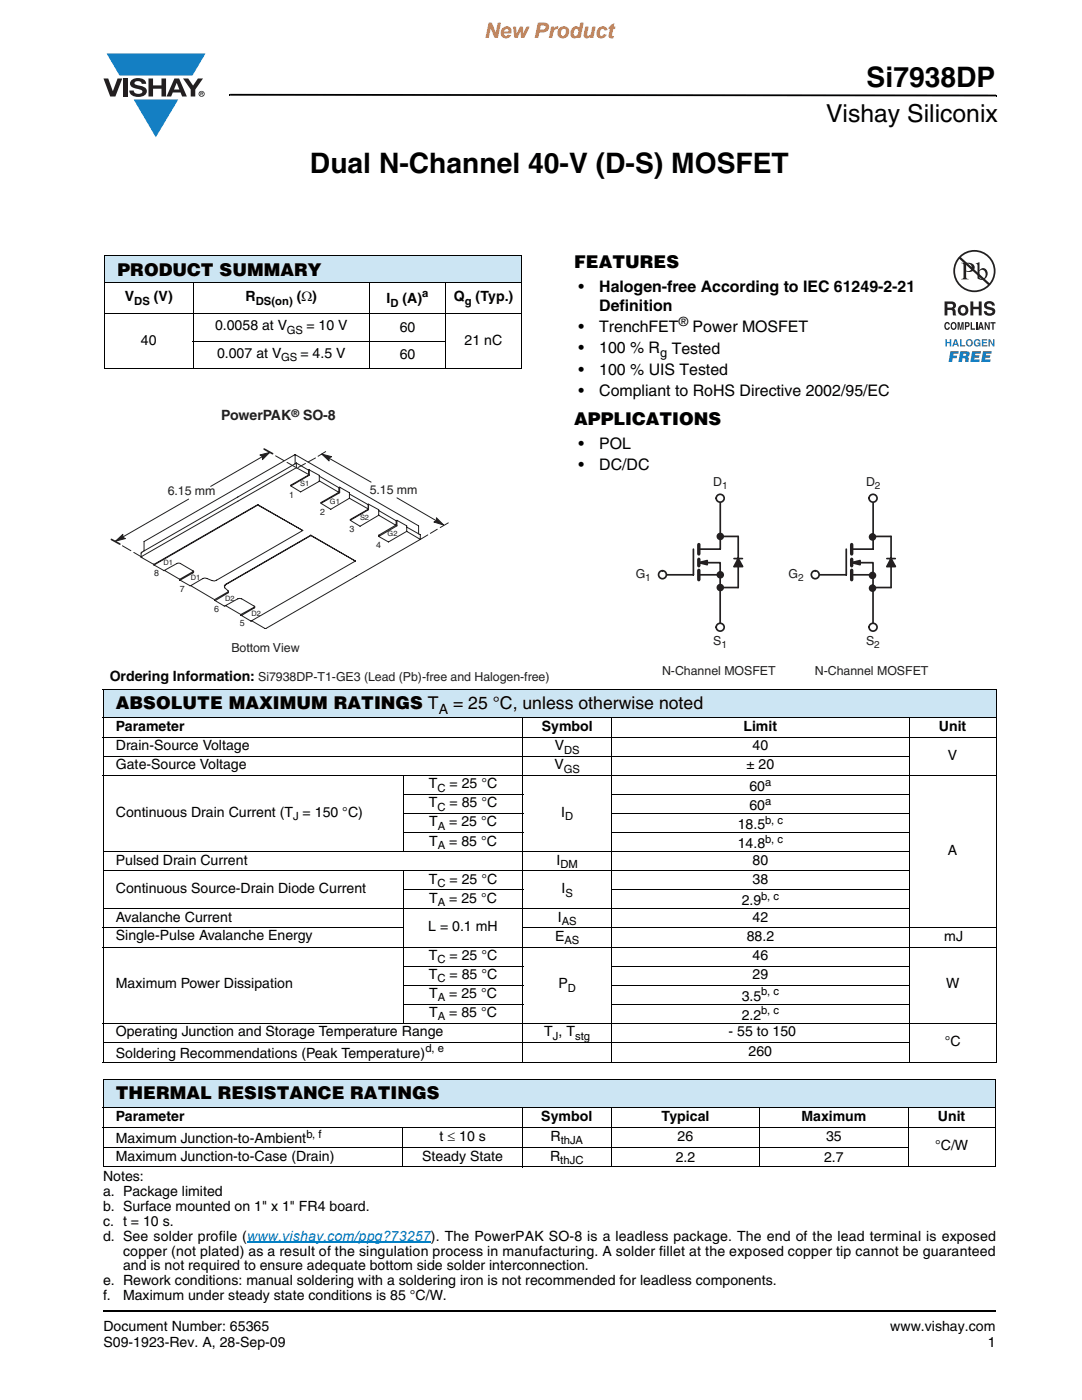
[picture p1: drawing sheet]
<svg xmlns="http://www.w3.org/2000/svg" width="216mm" height="279mm" viewBox="0 0 216 279" stroke-linecap="round" stroke-linejoin="round" font-family="sans-serif">
<g fill="#147fc3">
<path d="M21.3 10.7h19.7l-2.6 4.4h-3.8h-10.8z"/>
<path d="M26.7 19.9h8.9l-4.5 7.5z"/>
</g>
<g fill="#231f20">
<path d="M20.6 15.7h1l.9 2.5 1-2.5h.9l-1.4 3.6h-1z"/>
<path d="M24.6 15.7h.9v3.6h-.9z"/>
<path d="M26.3 16a2.1 2.1 0 0 1 2.8 .3l.1 .4h-.9a.79 .79 0 0 0-.7-.5 .79 .79 0 0 0-.8 .4l.3 .3 1 .2a1.08 1.08 0 0 1 1.2 1.1 1.08 1.08 0 0 1-1.1 1.1 1.73 1.73 0 0 1-2.4-1.2h.9a.96 .96 0 0 0 .8 .6 .96 .96 0 0 0 .9-.4 1.31 1.31 0 0 0-1.2-.6 1.03 1.03 0 0 1-1.1-.6 1.03 1.03 0 0 1 .2-1.1z"/>
<path d="M29.6 15.7h.9v1.3h1.7v-1.3h.9v3.6h-.9v-1.6h-1.7v1.6h-.9z"/>
<path d="M36.5 15.7h1.1l.9 1.4 1-1.4h1l-1.5 2.2v1.4h-.9v-1.4z"/>
<path d="M35.3 16.5l.5 1.4h-1.1zM34.8 15.7l-1.6 3.6h1l.3-.8h1.5l.3 .8h1l-1.6-3.6z"/>
<path d="M39.8 18.7a.46 .46 0 0 1 .9 0 .46 .46 0 0 1-.9 0zM39.6 18.7a.6 .6 0 0 0 1.2 0 .6 .6 0 0 0-1.2 0z"/>
<path d="M40.1 18.5h.2v.2h-.2zM40 18.4v.7h.1v-.3l.4 .3-.2-.3 .2-.2-.1-.2z"/>
</g>
<path d="M45.7 18.7h.2v.4h-.2zM45.9 18.7l152.9 .2v.3l-152.9-.1zM198.8 18.9h.1v.3h-.1zM20.5 261.5h.1v.4h-.1z" fill="#000"/>
<path d="M20.6 261.7h178.2" fill="none" stroke="#000" stroke-width=".36"/>
<path d="M20.9 50.9h83.2v5.5h-83.2z" fill="#cce5f3"/>
<path d="M20.8 50.9h83.3M20.8 56.4h83.3M20.9 51v22.4M38.5 56.3v17.3M73.7 56.3v17.3M88.9 56.3v17.3M104.1 51v22.4M20.8 62.6h83.3M20.8 73.5h83.3M38.4 68.1h50.6" fill="none" stroke="#000" stroke-width=".2"/>
<path d="M21.9 81.2h87.8v55.7h-87.8z" fill="#fff"/>
<g fill="none" stroke="#231f20" stroke-width=".2">
<path d="M58 97l3.7-2.1v-1.1l2 1.1v1.2l-3.7 2.1zM58.9 90.7l-30.2 17.4v1.8M58.9 90.7l24.6 14.2v1.7M58.9 90.7v1.9M59.1 92.4l-30.8 17.8-.1 .2v.8l2.5 1.4 20.7-11.9M59.1 93.3l-30.9 17.8M59.1 93.3l2.5 1.4M59.1 92.4l2.5 1.5M59.1 92.4v.9M61.7 93.8l-.1 1-3.6 2v.2M63.7 96l3.9 2.3M63.7 95l3.9 2.3"/>
<path d="M67.6 98.3l-3.5 2v.2M67.8 97.2v1.1l-3.7 2.2 1.9 1.1 3.7-2.2M67.8 97.2l-.2 .1v1M67.8 97.2l1.9 1.1v1.1M69.7 99.4l3.8 2.2M69.7 98.6l3.8 2.1M79.2 99.4l9.3 5.4M30.7 112.7l2 1.2 .1-.1M30.7 112.6v.1M32.8 113.8l2.8-1.4 .4 .1 2.5 1.4M32.8 113.8l3.1 1.8M35.9 115.6v.2"/>
<path d="M35.9 115.8l2 1.1M37.8 116.9h.3M38.1 116.9l4.7 2.8M38.5 113.9l.1 .4-2.7 1.5M38.7 114l-2.8 1.6M42.9 119.8l1.8 1.1h.3l3.1 1.7M45.6 118.1l-2.8 1.6M51.4 100.7l9 5.2M51.4 100.8l-20.7 11.9M51.4 100.8l9 5.1M51.4 100.7v.1M60.4 105.9l-17.2 9.9-.4 .2-.5-.1-1.4-.5-2.8 1.5"/>
<path d="M62 106.9l-17 9.8-.2 .6 .7 .6v.4l-2.5 1.5-.2-.1M62 106.8l-17 9.8-.3 .4M62 106.9l8.9 5.1M62 106.8l8.9 5.2M62 106.8v.1M70.9 112l-20.8 12-2-1.2M73.5 100.6v1.1l-3.6 2.1 1.9 1.2 3.8-2.2M73.5 100.6v1l-3.6 2.1v.1M73.5 100.6l2.1 1.1v1.1M75.6 102.8l3.4 2.1M75.6 101.9l3.4 2M79.2 103.8v1.1l-3.6 2.2 1.9 1.1 3.7-2.2"/>
<path d="M79.2 103.8l-.2 .1v.9l-3.4 2v.3M79.2 103.8l2 1.1v1.1M81.2 106l2.7 1.7M81.2 105.2l2.7 1.5v1M83.9 107.7l-30.9 17.7-2.7-1.5M89.5 104.4l-1.7 .9M45 120.9l2.8-1.5 .4 .1 2.5 1.4M50.7 120.9l.1 .3-.1 .2-2.5 1.4h-.1v-.2M50.8 121.1l-2.7 1.5"/>
</g>
<path d="M87.1 103.3l1.4 1.5-1.9-.6 .5-.3z" fill="#231f20"/>
<path d="M64.2 90.6l9.8 5.6M65 90.1l-1.5 1M87.1 103.3l1.4 1.5-1.9-.6 .5-.3z" fill="none" stroke="#231f20" stroke-width=".2"/>
<path d="M64.2 90.6l2 .5-.5 .3v.6z" fill="#231f20"/>
<path d="M53.8 90.3l-11.8 6.8M64.2 90.6l2 .5-.5 .3v.6z" fill="none" stroke="#231f20" stroke-width=".2"/>
<path d="M52.7 89.6l1.7 .9M22.2 107.7l1.7 .9" fill="none" stroke="#231f20" stroke-width=".34"/>
<path d="M55 91l4.1 2.3" fill="none" stroke="#231f20" stroke-width=".2" stroke-dasharray="1.9 .7"/>
<path d="M51.9 90.8l1.9-.5-1.4 1.4v-.6z" fill="#231f20"/>
<path d="M37.6 99.6l-14.5 8.4M51.9 90.8l1.9-.5-1.4 1.4v-.6z" fill="none" stroke="#231f20" stroke-width=".2"/>
<path d="M23.1 108l1.4-1.4v.6l.5 .3z" fill="#231f20"/>
<path d="M23.1 108l1.4-1.4v.6l.5 .3z" fill="none" stroke="#231f20" stroke-width=".2"/>
<path d="M87.3 105.6l-3.4 2.1" fill="none" stroke="#231f20" stroke-width=".2" stroke-dasharray="1.6 .6"/>
<path d="M63 91.4l-3.6 1.9" fill="none" stroke="#231f20" stroke-width=".2" stroke-dasharray="1.7 .6"/>
<path d="M24.4 108.9l4.1 2.4" fill="none" stroke="#231f20" stroke-width=".2" stroke-dasharray="1.9 .7"/>
<path d="M126.8 94.9h58.5v40.3h-58.5z" fill="#fff"/>
<path d="M139.4 114.7h4.3M139.5 112.3h4.2v12.1M143.7 100.2v9.4h-4.3" fill="none" stroke="#231f20" stroke-width=".34"/>
<path d="M139.4 108.7v1.9" fill="none" stroke="#231f20" stroke-width=".68"/>
<path d="M139.5 112.3l1.6-.4v.8z" fill="#231f20"/>
<path d="M138.4 109.6v5.1h-5.6M139.5 112.3l1.6-.4v.8l-1.5-.4M143.7 117.3h3.6M143.7 107.1h3.6" fill="none" stroke="#231f20" stroke-width=".34"/>
<path d="M139.4 111.6v1.3M139.4 113.8v1.9" fill="none" stroke="#231f20" stroke-width=".68"/>
<circle cx="132.2" cy="114.7" r=".79" fill="#fff"/>
<g fill="none" stroke="#231f20" stroke-width=".34">
<path d="M146.5 111.5h1.6M147.3 107.1v10.2M147.3 111.5l-.8 1.6"/>
<circle cx="132.2" cy="114.7" r=".79"/>
</g>
<path d="M147.3 111.5l.9 1.6h-1.7z" fill="#231f20"/>
<path d="M147.3 111.5l.9 1.6h-1.7" fill="none" stroke="#231f20" stroke-width=".34"/>
<circle cx="143.7" cy="99.4" r=".79" fill="#fff"/>
<circle cx="143.7" cy="99.4" r=".79" fill="none" stroke="#231f20" stroke-width=".34"/>
<circle cx="143.7" cy="125.2" r=".79" fill="#fff"/>
<g fill="none" stroke="#231f20" stroke-width=".34">
<path d="M169.9 114.7h4.3M170 112.3h4.2v12.1M174.2 100.2v9.4h-4.3"/>
<circle cx="143.7" cy="125.2" r=".79"/>
</g>
<path d="M169.9 108.7v1.9" fill="none" stroke="#231f20" stroke-width=".68"/>
<path d="M170 112.3l1.6-.4v.8z" fill="#231f20"/>
<path d="M168.9 109.6v5.1h-5.6M170 112.3l1.6-.4v.8l-1.5-.4M174.2 117.3h3.6M174.2 107.1h3.6" fill="none" stroke="#231f20" stroke-width=".34"/>
<path d="M169.9 111.6v1.3M169.9 113.8v1.9" fill="none" stroke="#231f20" stroke-width=".68"/>
<circle cx="162.7" cy="114.7" r=".79" fill="#fff"/>
<g fill="none" stroke="#231f20" stroke-width=".34">
<path d="M177 111.5h1.6M177.8 107.1v10.2M177.8 111.5l-.8 1.6"/>
<circle cx="162.7" cy="114.7" r=".79"/>
</g>
<path d="M177.8 111.5l.9 1.6h-1.7z" fill="#231f20"/>
<path d="M177.8 111.5l.9 1.6h-1.7" fill="none" stroke="#231f20" stroke-width=".34"/>
<circle cx="174.2" cy="99.4" r=".79" fill="#fff"/>
<circle cx="174.2" cy="99.4" r=".79" fill="none" stroke="#231f20" stroke-width=".34"/>
<circle cx="174.2" cy="125.2" r=".79" fill="#fff"/>
<circle cx="174.2" cy="125.2" r=".79" fill="none" stroke="#231f20" stroke-width=".34"/>
<circle cx="143.7" cy="107.1" r=".58" fill="#231f20"/>
<circle cx="143.7" cy="107.1" r=".58" fill="none" stroke="#231f20" stroke-width=".34"/>
<circle cx="143.7" cy="114.7" r=".58" fill="#231f20"/>
<circle cx="143.7" cy="114.7" r=".58" fill="none" stroke="#231f20" stroke-width=".34"/>
<circle cx="143.7" cy="117.3" r=".58" fill="#231f20"/>
<circle cx="143.7" cy="117.3" r=".58" fill="none" stroke="#231f20" stroke-width=".34"/>
<circle cx="174.1" cy="107.2" r=".58" fill="#231f20"/>
<circle cx="174.1" cy="107.2" r=".58" fill="none" stroke="#231f20" stroke-width=".34"/>
<circle cx="174.1" cy="114.8" r=".58" fill="#231f20"/>
<circle cx="174.1" cy="114.8" r=".58" fill="none" stroke="#231f20" stroke-width=".34"/>
<circle cx="174.1" cy="117.4" r=".58" fill="#231f20"/>
<circle cx="174.1" cy="117.4" r=".58" fill="none" stroke="#231f20" stroke-width=".34"/>
<path d="M49.3 247.9h36.7" fill="none" stroke="#007ec4" stroke-width=".21"/>
<g fill="#cce5f3">
<path d="M20.6 137.7h178.2v5.5h-178.2z"/>
<path d="M20.6 215.5h178v5.5h-178z"/>
</g>
<g fill="none" stroke="#000" stroke-width=".2">
<path d="M20.5 137.7h178.4M20.6 137.8v74.1M198.8 137.8v74.1M20.5 143.2h101.5M20.5 147.2h178.4M20.5 151h161M20.5 154.8h178.4M80.4 158.6h24M80.5 154.7v15.4M104.3 143.1v69M122 158.6h59.5M122.1 143.1v69"/>
<path d="M122.2 143.2h59.1M181.4 143.1v69M181.5 143.2h17.4M20.5 170h161M20.5 173.8h161M80.4 162.4h24M80.4 166.2h24M80.4 177.6h24M80.5 173.7v30.6M122 162.4h59.5M122 166.2h59.5M122 177.6h59.5"/>
<path d="M20.5 181.4h161M20.5 185.2h60.1M20.5 189h178.4M80.4 192.8h24M80.4 196.6h24M104.2 185.2h94.7M122 192.8h59.5M122 196.6h59.5M20.5 204.2h178.4M20.5 208h161M20.5 212h178.4M20.5 215.5h178.1"/>
<path d="M20.6 215.6v17.1M80.4 200.4h24M122 200.4h59.5M198.6 215.6v17.1M20.5 221h101.4M20.5 225h178.1M20.5 229h160.8M20.5 232.8h178.1M80.4 224.9v8M104.2 220.9v12M122 220.9v12M122.1 221h59"/>
<path d="M151.6 220.9v12M181.2 220.9v12M181.3 221h17.3"/>
</g>
<g fill="#fff">
<path d="M185.2 46.2h17.2v26.8h-17.2z"/>
<path d="M188.4 49.9h10.2v22.3h-10.2z"/>
</g>
<g fill="#231f20">
<path d="M193.6 60.2h.6v1h1.1v-1h.6v2.8h-.6v-1.3h-1.1v1.3h-.6z"/>
<path d="M196.7 60.3a1.15 1.15 0 0 1 1.8 .7h-.6v-.2a.68 .68 0 0 0-.9-.1l-.1 .4 .3 .1a1.29 1.29 0 0 1 1.4 .9 1.17 1.17 0 0 1-1.2 .9 1.17 1.17 0 0 1-1.1-.9h.6v.2a.67 .67 0 0 0 1.1-.1l-.2-.3-.6-.1a.82 .82 0 0 1-.8-.5 .82 .82 0 0 1 .3-1z"/>
<path d="M188.6 64.5l.4-.3 .3 .1 .2 .5-.6-.2a.66 .66 0 0 0 .1 1l.3-.3h.2a.54 .54 0 0 1-.4 .5 .54 .54 0 0 1-.6-.4z"/>
<path d="M191.1 64.3h.4l.2 1.2 .2-1.2h.4v1.5h-.3v-1.3l-.2 1.3h-.3l-.2-1.3v1.3h-.2z"/>
<path d="M193.7 64.3h.2v1.2h.7v.3h-.9z"/>
<path d="M194.7 64.3h.3v1.5h-.3z"/>
<path d="M196.5 64.3h.2l.5 1v-1h.3v1.5h-.3l-.5-1.1v1.1h-.2z"/>
<path d="M197.6 64.3h1v.3h-.3v1.2h-.3v-1.2h-.4z"/>
<path d="M189 60.6v.8h1a.39 .39 0 0 0 0-.7zM188.5 60.2h1.4a.79 .79 0 0 1 .8 .4 .79 .79 0 0 1-.1 .9l-.3 .1a.98 .98 0 0 1 .4 1.2l.1 .2h-.6l-.2-1.1h-1v1.1h-.5z"/>
<path d="M191.9 61.4a.63 .63 0 0 0-.2 .7 .63 .63 0 0 0 .7 .4 .63 .63 0 0 0 .2-.8 .63 .63 0 0 0-.7-.3zM191.1 61.9a1.1 1.1 0 0 1 2.2 0 1.1 1.1 0 0 1-2.2 0z"/>
<path d="M190.1 64.6a.64 .64 0 0 0 .2 1l.1-.1a.64 .64 0 0 0-.1-1zM189.9 64.4l.2-.1a.56 .56 0 0 1 .7 .3 .82 .82 0 0 1-.5 1.2h-.2a.89 .89 0 0 1-.2-1.4z"/>
<path d="M192.8 64.6v.4l.4-.1v-.3zM192.5 64.3h.6a.5 .5 0 0 1 .4 .5 .5 .5 0 0 1-.4 .5h-.3v.5h-.3z"/>
<path d="M195.7 64.6l-.1 .6h.3zM195.6 64.3h.3l.4 1.5h-.3v-.3h-.5l-.1 .3h-.3z"/>
</g>
<g fill="#3853a3">
<path d="M188.6 67.7h.4v.5h.5v-.5h.3v1.4h-.3v-.6h-.5v.6h-.4z"/>
<path d="M191.6 67.7h.3v1.2h.7v.2h-1z"/>
<path d="M194.5 67.9a.68 .68 0 0 1 1.1 .2l-.8-.1a.55 .55 0 0 0-.2 .5 .55 .55 0 0 0 .4 .4l.4-.3h-.4v-.2h.6v.7h-.2v-.1a.71 .71 0 0 1-1-.1 .71 .71 0 0 1 .1-1z"/>
<path d="M195.9 67.7h1.1v.3h-.8v.3h.7v.2h-.7v.4h.8v.2h-1.1z"/>
<path d="M197.2 67.7h.4l.5 1v-1h.3v1.4h-.3l-.6-1v1h-.3z"/>
<path d="M189.7 70.1h1.6l-.1 .5h-.9l-.1 .4h.8l-.1 .5h-.8l-.1 .7h-.7z"/>
<path d="M194 70.1h1.8l-.1 .5h-1.1v.3h.8v.5h-.9l-.1 .3h1.1l-.1 .5h-1.8z"/>
<path d="M196.2 70.1h1.7l-.1 .5h-1l-.1 .3h.9l-.1 .5h-.9v.3h1.1l-.1 .5h-1.8z"/>
<path d="M190.7 68l-.2 .6h.4zM190.5 67.7h.4l.5 1.4h-.4l-.1-.3h-.5l-.1 .3h-.3z"/>
<path d="M192.9 68.4a.5 .5 0 0 0 1 0 .5 .5 0 0 0-1 0zM192.6 68.4a.8 .8 0 0 1 1.6 0 .8 .8 0 0 1-1.6 0z"/>
<path d="M192.2 70.6v.4l.5-.1v-.3zM191.6 70.1l1.8 .1a.63 .63 0 0 1-.4 1l.3 .3v.7h-.7v-.6l-.3-.1h-.2l-.2 .7h-.7z"/>
</g>
<g fill="#231f20">
<path d="M192.8 52.7v1.3a.75 .75 0 0 0 1.1-.7 .75 .75 0 0 0-1.1-.6zM191.8 52.4a2.81 2.81 0 0 1 2.4 .4 .97 .97 0 0 1 0 1.2 .97 .97 0 0 1-1.2 .2h-.2v1.1v.2l.5 .3h-1.5l.3-.2 .2-.4v-2.3l-.1-.2z"/>
<path d="M195.4 54.1v1.3l.2 .2a.72 .72 0 0 0 .8-.1 .72 .72 0 0 0 .3-.7 .72 .72 0 0 0-.4-.9 .72 .72 0 0 0-.9 .2zM194.7 52.6l.7-.3v1.6a.89 .89 0 0 1 1.1-.3 .89 .89 0 0 1 .6 1 1.23 1.23 0 0 1-.7 1.1 1.23 1.23 0 0 1-1.3-.1l-.1-2.7z"/>
<path d="M191.7 51.3a3.9 3.9 0 0 1 5.3-.1 3.9 3.9 0 0 1 .4 5.3zM191.4 51.7l5.7 5.1a3.9 3.9 0 0 1-5.3 .2 3.9 3.9 0 0 1-.4-5.3zM190.2 54.1a4.2 4.2 0 0 0 8.4 0 4.2 4.2 0 0 0-8.4 0z"/>
</g>
<g font-size="5.6">
<text x="172.9" y="17.4">Si7938DP</text>
<text x="61.8" y="34.5">Dual N-Channel 40-V (D-S) MOSFET</text>
</g>
<text font-size="4.9" x="164.8" y="24.4">Vishay Siliconix</text>
<text font-size="4.2" fill="#f06b12" x="96.7" y="7.5">New Product</text>
<g font-size="3.5">
<text x="114.6" y="53.5">FEATURES</text>
<text x="23.5" y="55">PRODUCT SUMMARY</text>
<text x="114.6" y="84.9">APPLICATIONS</text>
<text x="23.1" y="141.6">ABSOLUTE MAXIMUM RATINGS T</text>
<text x="90.4" y="141.6">= 25 °C, unless otherwise noted</text>
<text x="23.1" y="219.4">THERMAL RESISTANCE RATINGS</text>
</g>
<g font-size="3.2">
<text x="115.4" y="58.2">•</text>
<text x="119.6" y="58.2">Halogen-free According to IEC 61249-2-21</text>
<text x="119.6" y="62.1">Definition</text>
<text x="115.4" y="66.3">•</text>
<text x="115.4" y="70.5">•</text>
<text x="119.6" y="66.3">TrenchFET</text>
<text x="119.6" y="70.5">100 % R</text>
<text x="134" y="70.5">Tested</text>
<text x="138.2" y="66.3">Power MOSFET</text>
<text x="115.4" y="74.8">•</text>
<text x="119.6" y="74.8">100 % UIS Tested</text>
<text x="115.4" y="79">•</text>
<text x="119.6" y="79">Compliant to RoHS Directive 2002/95/EC</text>
<text x="115.4" y="89.6">•</text>
<text x="119.6" y="89.6">POL</text>
<text x="115.4" y="93.8">•</text>
<text x="119.6" y="93.8">DC/DC</text>
</g>
<g font-size="2.8">
<text x="24.9" y="60.1">V</text>
<text x="30.7" y="60.1">(V)</text>
<text x="42.9" y="65.9">0.0058 at V</text>
<text x="49" y="60.1">R</text>
<text x="59.2" y="60.1">(Ω)</text>
<text x="61.1" y="65.9">= 10 V</text>
<text x="77.1" y="60.5">I</text>
<text x="80.3" y="60.5">(A)</text>
<text x="90.6" y="60.1">Q</text>
<text x="94.9" y="60.1">(Typ.)</text>
<text x="28.1" y="68.9">40</text>
<text x="43.3" y="71.4">0.007 at V</text>
<text x="59.9" y="71.4">= 4.5 V</text>
<text x="79.8" y="66.2">60</text>
<text x="79.8" y="71.6">60</text>
<text x="92.7" y="68.9">21 nC</text>
<text x="87.5" y="142.4">A</text>
<text x="23.1" y="146">Parameter</text>
<text x="23.1" y="149.7">Drain-Source Voltage</text>
<text x="108.1" y="146">Symbol</text>
<text x="110.7" y="149.7">V</text>
<text x="148.3" y="146">Limit</text>
<text x="150.2" y="149.7">40</text>
<text x="187.3" y="146">Unit</text>
<text x="23.1" y="153.5">Gate-Source Voltage</text>
<text x="110.6" y="153.5">V</text>
<text x="148.9" y="153.5">± 20</text>
<text x="189.1" y="151.6">V</text>
<text x="85.6" y="161.1">T</text>
<text x="85.6" y="157.3">T</text>
<text x="89.7" y="157.3">= 25 °C</text>
<text x="89.7" y="161.1">= 85 °C</text>
<text x="149.5" y="161.7">60</text>
<text x="149.5" y="157.9">60</text>
<text x="23.1" y="163">Continuous Drain Current (T = 150 °C)</text>
<text x="85.6" y="164.9">T</text>
<text x="89.6" y="164.9">= 25 °C</text>
<text x="112" y="163">I</text>
<text x="147.2" y="165.5">18.5</text>
<text x="23.1" y="172.5">Pulsed Drain Current</text>
<text x="85.6" y="168.7">T</text>
<text x="89.6" y="168.7">= 85 °C</text>
<text x="111" y="172.5">I</text>
<text x="147.2" y="169.3">14.8</text>
<text x="150.2" y="172.5">80</text>
<text x="189.1" y="170.6">A</text>
<text x="23.1" y="178.2">Continuous Source-Drain Diode Current</text>
<text x="85.6" y="176.3">T</text>
<text x="89.7" y="176.3">= 25 °C</text>
<text x="112" y="178.2">I</text>
<text x="150.2" y="176.3">38</text>
<text x="23.1" y="183.9">Avalanche Current</text>
<text x="85.4" y="185.8">L = 0.1 mH</text>
<text x="85.6" y="180.1">T</text>
<text x="89.6" y="180.1">= 25 °C</text>
<text x="111.3" y="183.9">I</text>
<text x="148" y="180.7">2.9</text>
<text x="150.2" y="183.9">42</text>
<text x="23.1" y="187.6">Single-Pulse Avalanche Energy</text>
<text x="85.6" y="191.5">T</text>
<text x="89.7" y="191.5">= 25 °C</text>
<text x="110.7" y="187.7">E</text>
<text x="149" y="187.7">88.2</text>
<text x="150.2" y="191.5">46</text>
<text x="188.4" y="187.8">mJ</text>
<text x="23.1" y="197.2">Maximum Power Dissipation</text>
<text x="85.6" y="195.3">T</text>
<text x="89.7" y="195.3">= 85 °C</text>
<text x="111.4" y="197.2">P</text>
<text x="150.2" y="195.3">29</text>
<text x="188.8" y="197.2">W</text>
<text x="85.6" y="202.9">T</text>
<text x="85.6" y="199.1">T</text>
<text x="89.6" y="199.1">= 25 °C</text>
<text x="89.6" y="202.9">= 85 °C</text>
<text x="148" y="199.7">3.5</text>
<text x="148" y="203.5">2.2</text>
<text x="23.1" y="206.7">Operating Junction and Storage Temperature Range</text>
<text x="108.6" y="206.7">T , T</text>
<text x="145.4" y="206.7">- 55 to 150</text>
<text x="188.5" y="208.7">°C</text>
<text x="23.1" y="211.1">Soldering Recommendations (Peak Temperature)</text>
<text x="149.4" y="210.7">260</text>
<text x="23.1" y="223.8">Parameter</text>
<text x="87.7" y="227.8">t ≤ 10 s</text>
<text x="108" y="223.8">Symbol</text>
<text x="109.9" y="227.7">R</text>
<text x="132" y="223.8">Typical</text>
<text x="135.2" y="227.8">26</text>
<text x="159.9" y="223.8">Maximum</text>
<text x="164.8" y="227.8">35</text>
<text x="187.1" y="223.8">Unit</text>
<text x="23.1" y="231.8">Maximum Junction-to-Case (Drain)</text>
<text x="23.1" y="228.1">Maximum Junction-to-Ambient</text>
<text x="84.2" y="231.8">Steady State</text>
<text x="109.8" y="231.6">R</text>
<text x="134.8" y="232">2.2</text>
<text x="164.4" y="232">2.7</text>
<text x="186.6" y="229.6">°C/W</text>
<text x="20.6" y="235.8">Notes:</text>
<text x="20.6" y="238.7">a. Package limited</text>
<text x="20.6" y="241.7">b. Surface mounted on 1&quot; x 1&quot; FR4 board.</text>
<text x="20.6" y="244.6">c. t = 10 s.</text>
<text x="20.6" y="247.6">d. See solder profile (www.vishay.com/ppg?73257). The PowerPAK SO-8 is a leadless package. The end of the lead terminal is exposed</text>
<text x="24.6" y="250.6">copper (not plated) as a result of the singulation process in manufacturing. A solder fillet at the exposed copper tip cannot be guaranteed</text>
<text x="20.6" y="256.5">e. Rework conditions: manual soldering with a soldering iron is not recommended for leadless components.</text>
<text x="24.6" y="253.5">and is not required to ensure adequate bottom side solder interconnection.</text>
<text x="20.6" y="259.5">f.</text>
<text x="24.6" y="259.5">Maximum under steady state conditions is 85 °C/W.</text>
<text x="20.6" y="265.6">Document Number: 65365</text>
<text x="20.6" y="268.8">S09-1923-Rev. A, 28-Sep-09</text>
<text x="177.7" y="265.6">www.vishay.com</text>
<text x="197.1" y="268.8">1</text>
</g>
<g font-size="2.8" fill="#231f20">
<text x="44.2" y="83.9">PowerPAK</text>
<text x="60.5" y="83.9">SO-8</text>
</g>
<text font-size="2.8" fill="#040503" x="21.9" y="135.9">Ordering Information:</text>
<g font-size="2.5">
<text x="135.4" y="65">®</text>
<text x="131.7" y="71.3">g</text>
</g>
<g font-size="2.5" fill="#231f20">
<text x="33.5" y="98.8">6.15 mm</text>
<text x="73.8" y="98.7">5.15 mm</text>
<text x="142.3" y="97">D</text>
<text x="172.8" y="97">D</text>
<text x="126.8" y="115.3">G</text>
<text x="157.3" y="115.3">G</text>
<text x="46.2" y="130">Bottom View</text>
<text x="142.3" y="128.8">S</text>
<text x="172.8" y="128.8">S</text>
<text x="51.5" y="135.9">Si7938DP-T1-GE3 (Lead (Pb)-free and Halogen-free)</text>
<text x="132.1" y="134.6">N-Channel MOSFET</text>
<text x="162.6" y="134.6">N-Channel MOSFET</text>
</g>
<g font-size="2.2">
<text x="84.2" y="59.3">a</text>
<text x="26.8" y="60.8">DS</text>
<text x="51" y="60.8">DS(on)</text>
<text x="77.9" y="61.2">D</text>
<text x="92.8" y="60.8">g</text>
<text x="57.2" y="66.6">GS</text>
<text x="56.1" y="72.1">GS</text>
<text x="112.5" y="154.2">GS</text>
<text x="112.6" y="150.5">DS</text>
<text x="87.3" y="158.1">C</text>
<text x="87.3" y="161.8">C</text>
<text x="152.7" y="156.8">a</text>
<text x="152.7" y="160.6">a</text>
<text x="58.5" y="163.7">J</text>
<text x="87.4" y="165.7">A</text>
<text x="112.8" y="163.7">D</text>
<text x="152.7" y="164.4">b, c</text>
<text x="87.4" y="169.4">A</text>
<text x="111.8" y="173.2">DM</text>
<text x="152.7" y="168.2">b, c</text>
<text x="87.3" y="177">C</text>
<text x="112.8" y="178.9">S</text>
<text x="151.9" y="179.6">b, c</text>
<text x="87.4" y="180.8">A</text>
<text x="112.1" y="184.6">AS</text>
<text x="112.6" y="188.4">AS</text>
<text x="87.3" y="192.2">C</text>
<text x="87.3" y="196">C</text>
<text x="113.3" y="198">D</text>
<text x="87.4" y="199.9">A</text>
<text x="87.4" y="203.6">A</text>
<text x="151.9" y="198.6">b, c</text>
<text x="151.9" y="202.4">b, c</text>
<text x="84.9" y="210">d, e</text>
<text x="110.3" y="207.5">J</text>
<text x="114.7" y="207.5">stg</text>
<text x="61.1" y="227">b, f</text>
<text x="111.8" y="232.3">thJC</text>
<text x="111.9" y="228.4">thJA</text>
</g>
<text font-size="2.1" fill="#231f20" x="58.1" y="83.2">®</text>
<g font-size="2" fill="#231f20">
<text x="144.1" y="97.5">1</text>
<text x="174.6" y="97.5">2</text>
<text x="128.8" y="115.9">1</text>
<text x="159.3" y="115.9">2</text>
<text x="143.9" y="129.3">1</text>
<text x="174.4" y="129.3">2</text>
</g>
<g font-size="1.8" fill="#231f20">
<text x="57.7" y="99.4">1</text>
<text x="63.9" y="102.8">2</text>
<text x="69.7" y="106.1">3</text>
<text x="75.1" y="109.3">4</text>
<text x="30.8" y="114.9">8</text>
<text x="35.9" y="118.2">7</text>
<text x="42.7" y="122.1">6</text>
<text x="47.9" y="125">5</text>
</g>
<g font-size="1.5" fill="#231f20">
<text x="59.9" y="97.1">S1</text>
<text x="65.8" y="100.6">G1</text>
<text x="71.8" y="103.8">S2</text>
<text x="77.3" y="107">G2</text>
<text x="32.6" y="112.8">D1</text>
<text x="38.1" y="115.8">D1</text>
<text x="44.9" y="119.8">D2</text>
<text x="50.2" y="123">D2</text>
</g>
</svg>
